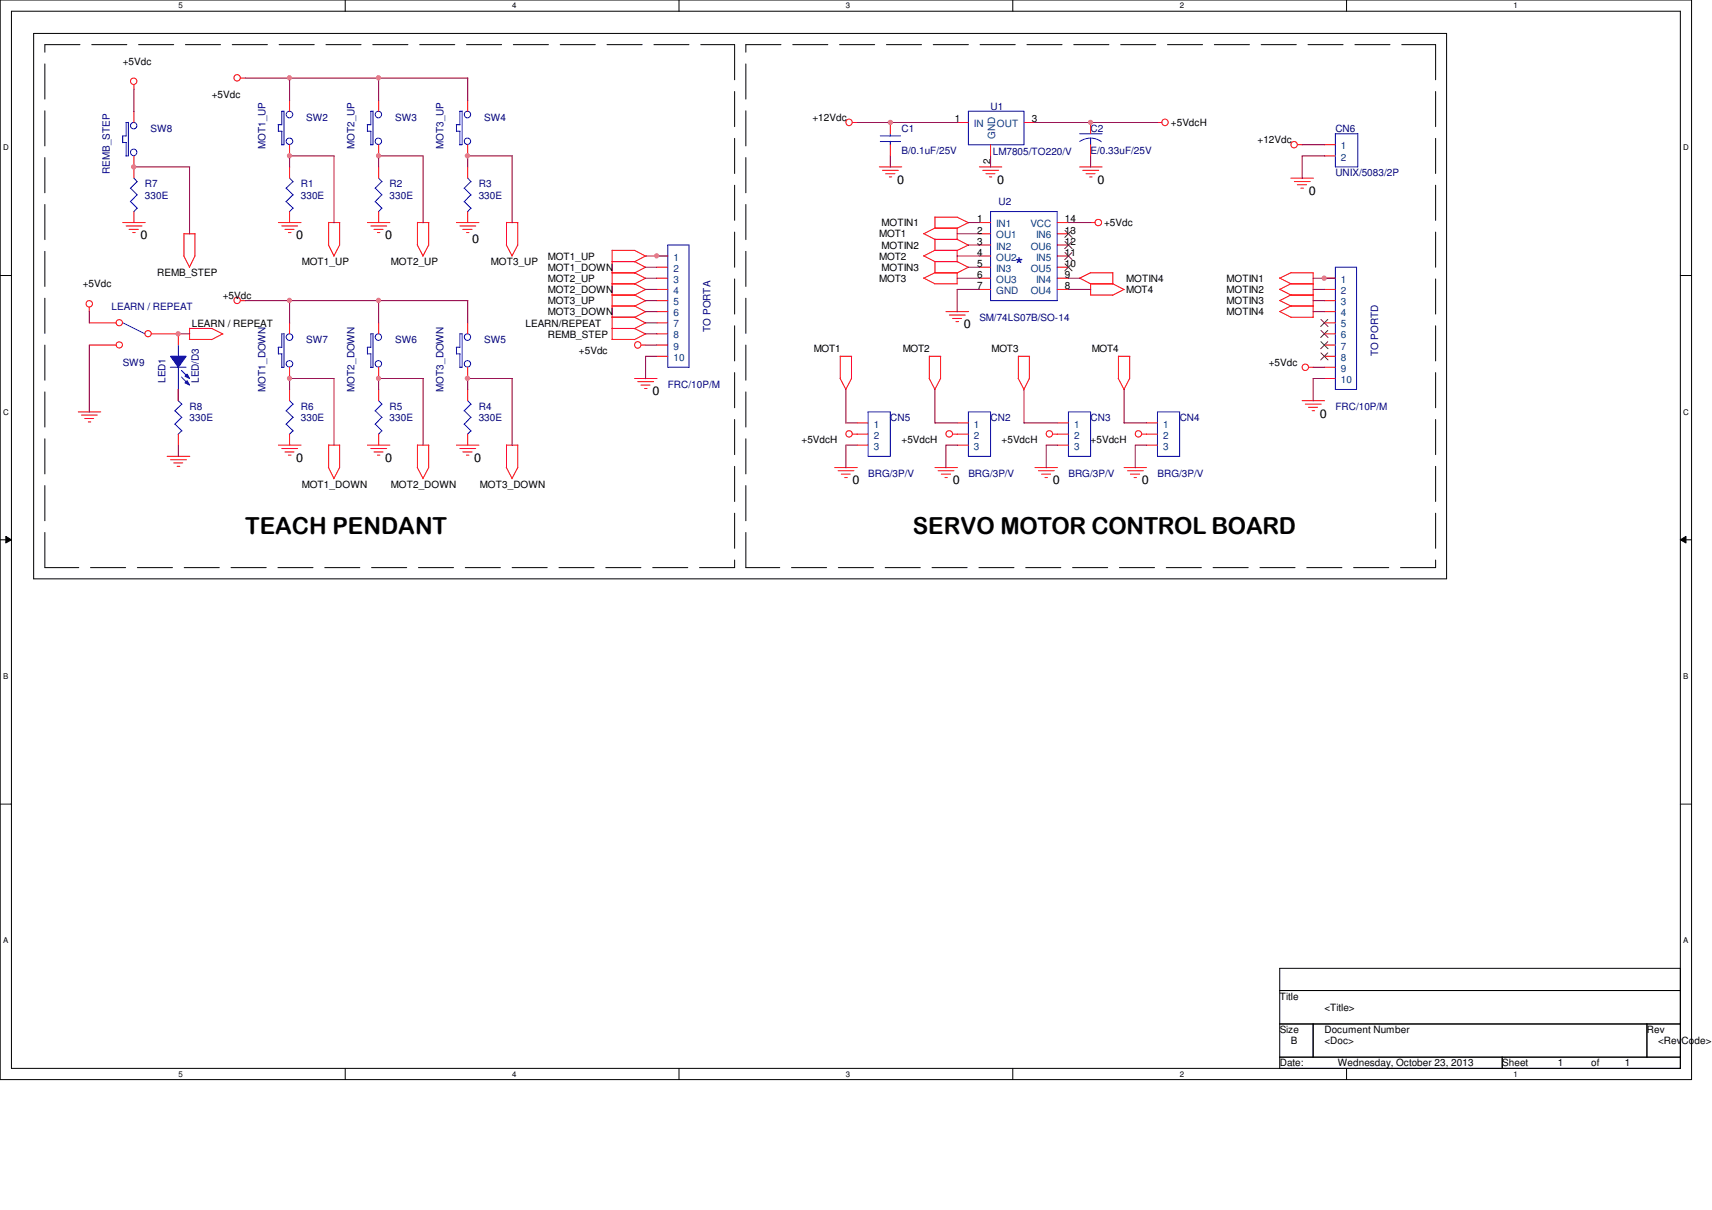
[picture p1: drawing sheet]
<svg xmlns="http://www.w3.org/2000/svg" width="297mm" height="210mm" viewBox="0 0 297 210" stroke-linecap="round" stroke-linejoin="round" font-family="sans-serif">
<path d="M0 0h293.5v187.3h-293.5zM2 1.9h289.5v183.4h-289.5z" fill="none" stroke="#000" stroke-width=".17"/>
<g fill="#fff">
<path d="M30.9 .2h.8v1.5h-.8z"/>
<path d="M30.9 185.5h.8v1.6h-.8z"/>
</g>
<path d="M59.9 0v1.9M59.9 185.3v2" fill="none" stroke="#000" stroke-width=".17"/>
<g fill="#fff">
<path d="M88.9 .2h.7v1.5h-.7z"/>
<path d="M88.9 185.5h.7v1.6h-.7z"/>
</g>
<path d="M117.8 0v1.9M117.8 185.3v2" fill="none" stroke="#000" stroke-width=".17"/>
<g fill="#fff">
<path d="M146.8 .2h.7v1.5h-.7z"/>
<path d="M146.8 185.5h.7v1.6h-.7z"/>
</g>
<path d="M175.7 0v1.9M175.7 185.3v2" fill="none" stroke="#000" stroke-width=".17"/>
<g fill="#fff">
<path d="M204.7 .2h.7v1.5h-.7z"/>
<path d="M204.7 185.5h.7v1.6h-.7z"/>
</g>
<path d="M233.6 0v1.9M233.6 185.3v2" fill="none" stroke="#000" stroke-width=".17"/>
<g fill="#fff">
<path d="M262.6 .2h.8v1.5h-.8z"/>
<path d="M262.6 185.5h.8v1.6h-.8z"/>
<path d="M.5 24.8h1v1.6h-1z"/>
<path d="M292.1 24.8h.9v1.6h-.9z"/>
<path d="M.5 70.7h1v1.5h-1z"/>
<path d="M292.1 70.7h.9v1.5h-.9z"/>
</g>
<path d="M0 47.8h2M291.5 47.8h2" fill="none" stroke="#000" stroke-width=".17"/>
<g fill="#fff">
<path d="M.5 116.5h.9v1.6h-.9z"/>
<path d="M292.1 116.5h.8v1.6h-.8z"/>
</g>
<path d="M0 93.6h2M1 93l1 .6-1 .6zM291.5 93.6l1-.6v1.2zM291.5 93.6h2" fill="none" stroke="#000" stroke-width=".17"/>
<path d="M1 93l1 .6-1 .6zM291.5 93.6l1-.6v1.2z" fill="#000"/>
<g fill="#fff">
<path d="M.5 162.4h.9v1.5h-.9z"/>
<path d="M292.1 162.4h.8v1.5h-.8z"/>
</g>
<path d="M5.8 5.8h245.2v94.6h-245.2zM0 139.5h2M291.5 139.5h2M222 168h69.5v17.3h-69.5zM222 171.8h69.5M222 177.6h69.5M227.8 177.6v5.8M285.7 177.6v5.8M222 183.4h69.5M260.6 183.4v1.9" fill="none" stroke="#000" stroke-width=".17"/>
<path d="M7.8 7.7h119.7M127.5 7.7v90.8M129.4 7.7h119.7M249.1 7.7v90.8M7.8 98.5v-90.8M127.5 98.5h-119.7M129.4 98.5v-90.8M249.1 98.5h-119.7" fill="none" stroke="#000" stroke-width=".17" stroke-dasharray="6.1 2"/>
<g fill="none" stroke="#f00" stroke-width=".17">
<path d="M23.2 14.7v.8M23.2 19.3v2M41.7 13.5h.9M50.2 17.4v1.9M65.7 17.4v1.9M21.3 38.6h3.9M21.9 39.2h2.7M22.4 39.8h1.6M23.2 27.1v3.8M23.2 36.7v1.9M48.3 38.6h3.9M48.9 39.2h2.7"/>
<path d="M49.4 39.8h1.6M50.2 25.1v2M63.8 38.6h3.8M64.3 39.2h2.8M64.9 39.8h1.6M65.7 25.1v2M79.2 38.6h3.9M79.8 39.2h2.7M80.3 39.8h1.6M81.1 29v1.9M81.1 36.7v1.9M147.9 21.3h.9"/>
<path d="M152.6 29h3.9M153.1 29.5h2.8M153.7 30.1h1.6M154.3 30.7h.4M166.1 21.3h1.9M169.9 29h3.9M170.5 29.5h2.8M171.1 30.1h1.5M171.7 30.7h.4M171.9 25.1v2M177.7 21.3h1.9M187.3 29h3.9"/>
<path d="M187.9 29.5h2.7M188.4 30.1h1.6M189.1 30.7h.4M189.2 38.6h.8M189.2 21.3v1.9M189.2 25.1v2M200.8 21.3h.8M224 30.9h3.9M224.6 31.5h2.7M225.1 32h1.6M225.1 25.1h.9M225.7 32.6h.4"/>
<path d="M229.8 25.1h1.9M229.8 27.1h1.9M15.5 53.3v.8M15.5 59.9h4.6M15.5 56h4.6M23 40.3h.4M26.3 57.9h4.6M41.7 52.2h.9M50 40.3h.5M50.2 56v1.9M65.5 40.3h.4M65.7 56v1.9"/>
<path d="M80.9 40.3h.5M111.2 59.9h.9M164.1 54.1h4M164.7 54.7h2.8M165.3 55.2h1.5M165.9 55.8h.4M229.8 52.2h1.9M229.8 59.9h1.9M229.8 54.1h1.9M229.8 57.9h1.9M229.8 56h1.9M229.8 48.3h1.9"/>
<path d="M229.8 50.2h1.9M13.6 71.5h3.9M14.1 72h2.8M14.7 72.6h1.6M15.3 73.2h.4M29 79.2h3.9M29.6 79.8h2.7M30.9 67.6v1.9M30.9 75.3v1.9M48.3 77.2h3.9M48.9 77.8h2.7M49.4 78.4h1.6"/>
<path d="M50 79h.5M50.2 63.7v2M50.2 67.6v1.9M50.2 75.3v1.9M63.8 77.2h3.8M64.3 77.8h2.8M64.9 78.4h1.6M65.5 79h.4M65.7 63.7v2M79.2 77.2h3.9M79.8 77.8h2.7M80.3 78.4h1.6"/>
<path d="M80.9 79h.5M81.1 67.6v1.9M81.1 75.3v1.9M110.1 65.7h3.9M110.7 66.2h2.7M111.2 66.8h1.6M111.8 67.4h.5M147.9 75.3h.9M165.3 75.3h.8M182.7 75.3h2.7M183.4 77.2h2M183.4 73.4h2"/>
<path d="M198.1 75.3h2.7M198.9 77.2h1.9M198.9 73.4h1.9M225.9 69.5h3.9M226.5 70.1h2.7M227 70.7h1.6M227.1 63.7h.8M227.7 71.2h.4M229.8 65.7h1.9M229.8 63.7h1.9M229.8 61.8h1.9M30.1 80.3h1.6"/>
<path d="M30.7 80.9h.5M144.8 81.1h4M145.4 81.7h2.8M146 82.3h1.5M146.6 82.8h.4M162.2 81.1h3.9M162.8 81.7h2.7M163.3 82.3h1.6M164 82.8h.4M179.6 81.1h3.9M180.2 81.7h2.7M180.7 82.3h1.6"/>
<path d="M181.3 82.8h.4M195 81.1h3.9M195.6 81.7h2.8M196.1 82.3h1.6M196.8 82.8h.4"/>
<circle cx="23.2" cy="14.1" r=".56"/>
<circle cx="41.1" cy="13.5" r=".56"/>
<circle cx="147.3" cy="21.2" r=".56"/>
<circle cx="190.6" cy="38.6" r=".56"/>
<circle cx="202.1" cy="21.2" r=".56"/>
<circle cx="224.5" cy="25.1" r=".56"/>
<circle cx="15.5" cy="52.7" r=".56"/>
<circle cx="20.7" cy="56" r=".55"/>
<circle cx="20.7" cy="59.8" r=".55"/>
<circle cx="25.7" cy="57.9" r=".55"/>
<circle cx="41.1" cy="52.1" r=".56"/>
<circle cx="110.6" cy="59.8" r=".56"/>
<circle cx="147.3" cy="75.3" r=".56"/>
<circle cx="164.7" cy="75.3" r=".56"/>
<circle cx="182.1" cy="75.3" r=".56"/>
<circle cx="197.5" cy="75.3" r=".56"/>
<circle cx="226.5" cy="63.7" r=".56"/>
</g>
<g fill="none" stroke="#00f" stroke-width=".17">
<path d="M48.8 19.3h.5M48.9 19.3v2.4M49.3 19.3v5.8h-.5M64.3 19.3h.4M64.3 19.3v2.4M64.7 19.3v5.8h-.4M168 19.3h9.7v5.8h-9.7zM21.2 23.6h.7M21.3 23.6v1.2M21.3 24.7h.6M21.9 24.7v2.4M22.3 21.2v5.9h-.5"/>
<path d="M22.3 21.3h-.5l.1 2.3M22.6 32.6l1.2 1.2M22.6 35l1.2 1.2M23.2 30.9l.6 .6M23.8 31.5l-1.2 1.2M23.8 33.8l-1.2 1.2M23.8 36.1l-.6 .6M48.3 22.8h.6M48.9 22.8v2.3M48.9 21.6h-.6v1.2M63.7 21.6h.6M63.8 21.6v1.2"/>
<path d="M63.8 22.8h.6M64.3 22.8v2.3M80.6 32.6l1.1 1.2M80.6 35l1.1 1.2M81.1 30.9l.6 .6M81.7 31.5l-1.2 1.2M81.7 33.8l-1.2 1.2M81.7 36.1l-.6 .6M187.3 23.2h3.9M189.2 24l1.2 .2 .7 .4M189.2 24l-.8 .1-1.1 .5M189.2 24v1.1"/>
<path d="M231.7 23.2h3.9v5.8h-3.9zM21.2 56l3.9 1.9M30.9 59.9v1.9M48.8 57.9h.5M48.9 57.9v2.4M49.3 57.9v5.8h-.5M64.3 57.9h.4M64.3 57.9v2.4M64.7 57.9v5.8h-.4M231.7 46.4h3.7v21.2h-3.7zM29.5 63.7h2.8M30.3 71.2l1.3 1.2"/>
<path d="M30.3 73.6l1.3 1.2M30.9 69.5l.7 .6M30.9 63.7v3.9M31.5 70.1l-1.2 1.2M31.5 72.4l-1.2 1.2M31.5 74.7l-.6 .7M48.3 61.4h.6M48.9 60.2h-.6v1.2M48.9 61.4v2.4M49.7 71.2l1.2 1.2M49.7 73.6l1.2 1.2M50.2 69.5l.7 .6"/>
<path d="M50.8 70.1l-1.2 1.2M50.8 72.4l-1.2 1.2M50.8 74.7l-.6 .7M63.7 60.2h.6M63.8 60.2v1.2M63.8 61.4h.6M64.3 61.4v2.4M80.6 71.2l1.1 1.2M80.6 73.6l1.1 1.2M81.1 69.5l.6 .6M81.7 70.1l-1.2 1.2M81.7 72.4l-1.2 1.2"/>
<path d="M81.7 74.7l-.6 .7M185.4 71.5h3.8v7.7h-3.8zM200.8 71.5h3.9v7.7h-3.9z"/>
<circle cx="50.2" cy="19.9" r=".57"/>
<circle cx="65.6" cy="19.9" r=".56"/>
<circle cx="23.2" cy="26.4" r=".56"/>
<circle cx="23.2" cy="21.8" r=".56"/>
<circle cx="50.2" cy="24.5" r=".56"/>
<circle cx="65.6" cy="24.5" r=".56"/>
<circle cx="50.2" cy="58.5" r=".57"/>
<circle cx="65.6" cy="58.5" r=".56"/>
<circle cx="50.2" cy="63.1" r=".56"/>
<circle cx="65.6" cy="63.1" r=".56"/>
</g>
<path d="M229.2 55.4l1.2 1.2M229.2 57.3l1.2 1.2M229.2 59.3l1.2 1.2M230.4 55.4l-1.3 1.2M230.4 57.3l-1.3 1.2M230.4 59.3l-1.3 1.2M229.2 61.2l1.2 1.2M230.4 61.2l-1.3 1.2" fill="none" stroke="#804000" stroke-width=".17"/>
<path d="M29.6 61.8h2.7l-1.4 1.9z" fill-rule="evenodd" fill="#00f"/>
<path d="M29.6 61.8h2.7l-1.4 1.9z" fill="none" stroke="#00f" stroke-width=".17"/>
<path d="M32.5 66l.4 .8-.8-.4z" fill-rule="evenodd" fill="#00f"/>
<path d="M32.5 66l.4 .8-.8-.4z" fill="none" stroke="#00f" stroke-width=".17"/>
<path d="M32.5 64.9l.4 .8-.8-.4z" fill-rule="evenodd" fill="#00f"/>
<g fill="none" stroke="#00f" stroke-width=".17">
<path d="M79.8 19.3h.4M79.8 19.3v2.4M80.2 19.3v5.8h-.4M49.7 32.6l1.2 1.2M49.7 35l1.2 1.2M50.2 30.9l.7 .6M50.8 31.5l-1.2 1.2M50.8 33.8l-1.2 1.2M50.8 36.1l-.6 .6M65.1 32.6l1.2 1.2M65.1 35l1.2 1.2M65.7 30.9l.6 .6"/>
<path d="M66.2 31.5l-1.1 1.2M66.2 33.8l-1.1 1.2M66.2 36.1l-.5 .6M79.2 21.6h.6M79.2 21.6v1.2M79.2 22.8h.6M79.8 22.8v2.3M152.7 24.6h3.5M152.7 23.6h3.5M154.5 23.2v.4M154.5 24.5v.6M171.9 36.7h11.5v15.5h-11.5z"/>
<path d="M79.8 57.9h.4M79.8 57.9v2.4M80.2 57.9v5.8h-.4M115.9 42.5h3.6v21.2h-3.6zM31.5 64.3l1.2 1.1M31.5 65.4l1.2 1.2M32.5 64.9l.4 .8-.8-.4zM65.1 71.2l1.2 1.2M65.1 73.6l1.2 1.2M65.7 69.5l.6 .6M66.2 70.1l-1.1 1.2M66.2 72.4l-1.1 1.2"/>
<path d="M66.2 74.7l-.5 .7M79.2 60.2h.6M79.2 60.2v1.2M79.2 61.4h.6M79.8 61.4v2.4M150.6 71.5h3.9v7.7h-3.9zM168 71.5h3.9v7.7h-3.9z"/>
<circle cx="81.1" cy="19.9" r=".56"/>
<circle cx="81.1" cy="24.5" r=".56"/>
<circle cx="81.1" cy="58.5" r=".56"/>
<circle cx="81.1" cy="63.1" r=".56"/>
</g>
<g fill="none" stroke="#f00" stroke-width=".17">
<path d="M81.1 17.4v1.9M50.2 29v1.9M50.2 36.7v1.9M57 38.6h2M57 38.6v3.9M58.9 38.6v3.9M65.7 29v1.9M65.7 36.7v1.9M72.4 38.6h2M72.4 38.6v3.9M74.4 38.6v3.9M81.1 25.1v2"/>
<path d="M87.9 38.6h2M87.9 38.6v3.9M89.8 38.6v3.9M154.5 21.3v1.9M154.5 25.1v2M162.2 39.6h3.9M162.2 37.6v2M162.2 37.7h3.9M162.3 39.5l-2 1.1M166.1 37.7l2 1M166.1 39.6v2M168 38.6l-2 1"/>
<path d="M169.9 38.6h2M183.4 38.6h2M30.9 57.9v2M31.9 44.4l1 2M31.9 40.6h2M31.9 40.5v3.9M32.8 58.9h3.9M32.9 56.9v2M32.9 57h3.9M33.8 40.6v3.8M33.8 44.4l-1 2M36.7 57l2 1"/>
<path d="M38.6 57.9l-1.9 1M57 42.5l1 1.9M58.9 42.5l-1 1.9M72.4 42.5l1 1.9M74.4 42.5l-1 1.9M81.1 56v1.9M87.8 42.5l1.1 1.9M89.8 42.5l-1 1.9M106.2 58.9h3.9M106.2 57h3.9M106.2 45.4h3.9M106.2 47.3h3.9"/>
<path d="M106.2 49.2h3.9M106.2 51.2h3.9M106.2 53.1h3.9M106.2 55h3.9M106.2 43.4v15.5M106.2 43.4h3.9M110.1 43.4l2 1M110.1 45.4l2 1M110.1 47.3l2 1M110.1 49.2l2 1M110.1 51.2l2 1M110.1 53.1l2 1"/>
<path d="M110.1 55l2 1M110.1 57l2 1M112 44.4l-1.9 1M112 46.4l-1.9 1M112 48.3l-1.9 1M112 50.2l-1.9 1M112 52.2l-1.9 .9M112 54.1l-1.9 1M112 56l-1.9 1M112 57.9l-1.9 1M114 44.4h1.9M114 46.4h1.9"/>
<path d="M114 48.3h1.9M114 50.2h1.9M114 52.2h1.9M114 54.1h1.9M114 56h1.9M114 57.9h1.9M114 59.9h1.9M160.2 40.5l2 1M160.2 44.4l2 1M160.2 48.2l2 1M162.2 45.4h3.9M162.2 43.4h3.9"/>
<path d="M162.2 47.3h3.9M162.2 49.2h3.9M162.2 41.5h3.9M162.2 41.5v1.9M162.2 45.3v2M162.3 43.4l-2 1M162.3 47.3l-2 1M166.1 41.5l2 1M166.1 45.4l2 1M166.1 43.4v2M166.1 47.3v2M168 42.5l-2 1"/>
<path d="M168 46.4l-2 1M169.9 40.6h2M169.9 42.5h2M169.9 44.4h2M169.9 46.4h2M169.9 48.3h2M169.9 50.2h2M183.4 40.6h2M183.4 42.5h2M183.4 44.4h2M183.4 46.4h2M183.4 48.3h2"/>
<path d="M183.4 50.2h2M187.3 48.2l1.9 1M189.2 49.2h3.9M189.2 51.2h3.9M189.2 47.3h3.9M189.2 49.2v2M189.3 47.3l-2 1M193.1 47.3v2M193.1 49.2l2 1M195 50.2l-2 1M222 48.2l2 1M222 50.2l2 1"/>
<path d="M222 52.1l2 1M222 54l2 1M223.9 49.2h4M223.9 51.2h4M223.9 53.1h4M223.9 55h3.9M224 47.3h3.9M224 47.3l-2 1M224 49.2l-2 1M224 51.1l-2 1.1M224 53l-2 1.1M227.8 47.3v7.8"/>
<path d="M30.9 67.6v1.9M57 77.2h2M57 77.2v3.9M58.9 77.2v4M65.7 67.6v1.9M65.7 75.3v1.9M72.4 77.2h2M72.4 77.2v3.9M74.4 77.2v4M81.1 63.7v2M87.9 77.2h2M87.9 77.2v3.9"/>
<path d="M89.8 77.2v4M114 61.8h1.9M145.7 65.6l1.1 2M145.8 61.8h2M145.8 61.8v3.9M147.7 61.8v3.9M147.7 65.7l-1 1.9M148.7 73.4h1.9M148.7 75.3h1.9M148.7 77.2h1.9M161.2 65.6l1 2M161.2 61.8h2"/>
<path d="M161.2 61.8v3.9M163.2 61.8v3.9M163.2 65.7l-1 1.9M166.1 73.4h1.9M166.1 75.3h1.9M166.1 77.2h1.9M176.7 65.6l1 2M176.7 61.8h1.9M176.7 61.8v3.9M178.6 61.8v3.9M178.6 65.7l-1 1.9M194 65.6l1 2"/>
<path d="M194.1 61.8h1.9M194.1 61.8v3.9M196 61.8v3.9M196 65.7l-1 1.9M57 81.1l1 1.9M58.9 81.1l-1 2M72.4 81.1l1 1.9M74.4 81.1l-1 2M87.8 81.1l1.1 1.9M89.8 81.1l-1 2"/>
</g>
<path d="M184.8 40l1.2 1.2M186 40l-1.3 1.2M184.8 45.8l1.2 1.2M184.8 43.8l1.2 1.2M184.8 41.9l1.2 1.2M186 45.8l-1.3 1.2M186 43.8l-1.3 1.2M186 41.9l-1.3 1.2" fill="none" stroke="#804000" stroke-width=".17"/>
<g fill="none" stroke="#800040" stroke-width=".17">
<path d="M23.2 15.5v3.8M42.5 13.5h38.7M50.2 13.5v3.9M65.7 13.5v3.9M81.1 13.5v3.9M23.2 29h9.7M32.9 29v11.6M58 27.1v11.6M58 27.1h-7.8v1.9M73.4 27.1v11.6M73.4 27.1h-7.7v1.9M88.9 27.1v11.6"/>
<path d="M88.9 27.1h-7.8v1.9M148.7 21.3h17.4M154.5 27.1v1.9M168 38.6h2M171.9 27.1v1.9M179.6 21.3h21.3M185.4 38.6h3.9M189.2 27.1v1.9M225.9 25.1h3.9M229.8 27.1h-3.9v3.8M15.5 54.1v1.9M15.5 59.9v11.6"/>
<path d="M30.9 57.9h2M42.5 52.2h38.7M50.2 52.2v3.8M65.7 52.2v3.8M81.1 52.2v3.8M112 52.2h2M112 57.9h2M112 59.9h2M112 56h2M112 54.1h2M112 50.2h2M112 48.3h2"/>
<path d="M112 46.4h2M112 44.4h3.9M166.1 48.3h3.9M166.1 44.4h3.9M166.1 40.6h3.9M168 46.4h2M168 42.5h2M170 50.2h-3.9v3.9M185.4 50.2h3.9M185.4 48.3h2M227.8 52.2h2M227.8 54.1h2"/>
<path d="M227.8 50.2h2M227.8 48.3h3.9M30.9 67.6v2M30.9 77.2v2M58 65.7v11.6M58 65.7h-7.8v1.9M73.4 65.7v11.6M73.4 65.7h-7.7v1.9M88.9 65.7v11.6M88.9 65.7h-7.8v1.9M114 61.8h-2v3.9M146.8 67.6v5.8"/>
<path d="M146.8 73.4h2M148.8 77.2h-2v4M162.2 73.4h3.9M162.2 67.6v5.8M166.1 77.2h-2v4M177.7 73.4h5.8M177.7 67.6v5.8M183.5 77.2h-2v4M195 73.4h3.9M195 67.6v5.8M198.9 77.2h-1.9v4M227.8 63.7h2"/>
<path d="M229.8 65.7h-2v3.9"/>
</g>
<circle cx="50.2" cy="27" r=".37" fill="#f0f"/>
<circle cx="50.2" cy="27" r=".37" fill="none" stroke="#f0f" stroke-width=".17"/>
<circle cx="65.7" cy="27" r=".37" fill="#f0f"/>
<circle cx="65.7" cy="27" r=".37" fill="none" stroke="#f0f" stroke-width=".17"/>
<circle cx="81.1" cy="27" r=".37" fill="#f0f"/>
<circle cx="81.1" cy="27" r=".37" fill="none" stroke="#f0f" stroke-width=".17"/>
<circle cx="50.2" cy="13.5" r=".38" fill="#f0f"/>
<circle cx="50.2" cy="13.5" r=".38" fill="none" stroke="#f0f" stroke-width=".17"/>
<circle cx="65.7" cy="13.5" r=".38" fill="#f0f"/>
<circle cx="65.7" cy="13.5" r=".38" fill="none" stroke="#f0f" stroke-width=".17"/>
<circle cx="50.2" cy="52.1" r=".38" fill="#f0f"/>
<circle cx="50.2" cy="52.1" r=".38" fill="none" stroke="#f0f" stroke-width=".17"/>
<circle cx="65.7" cy="52.1" r=".38" fill="#f0f"/>
<circle cx="65.7" cy="52.1" r=".38" fill="none" stroke="#f0f" stroke-width=".17"/>
<circle cx="50.2" cy="65.6" r=".37" fill="#f0f"/>
<circle cx="50.2" cy="65.6" r=".37" fill="none" stroke="#f0f" stroke-width=".17"/>
<circle cx="65.7" cy="65.6" r=".37" fill="#f0f"/>
<circle cx="65.7" cy="65.6" r=".37" fill="none" stroke="#f0f" stroke-width=".17"/>
<circle cx="81.1" cy="65.6" r=".37" fill="#f0f"/>
<circle cx="81.1" cy="65.6" r=".37" fill="none" stroke="#f0f" stroke-width=".17"/>
<circle cx="23.2" cy="29" r=".38" fill="#f0f"/>
<circle cx="23.2" cy="29" r=".38" fill="none" stroke="#f0f" stroke-width=".17"/>
<circle cx="30.9" cy="57.9" r=".38" fill="#f0f"/>
<circle cx="30.9" cy="57.9" r=".38" fill="none" stroke="#f0f" stroke-width=".17"/>
<circle cx="113.9" cy="44.4" r=".37" fill="#f0f"/>
<circle cx="113.9" cy="44.4" r=".37" fill="none" stroke="#f0f" stroke-width=".17"/>
<circle cx="229.7" cy="48.3" r=".38" fill="#f0f"/>
<circle cx="229.7" cy="48.3" r=".38" fill="none" stroke="#f0f" stroke-width=".17"/>
<circle cx="189.2" cy="21.2" r=".37" fill="#f0f"/>
<circle cx="189.2" cy="21.2" r=".37" fill="none" stroke="#f0f" stroke-width=".17"/>
<circle cx="154.5" cy="21.2" r=".37" fill="#f0f"/>
<circle cx="154.5" cy="21.2" r=".37" fill="none" stroke="#f0f" stroke-width=".17"/>
<g font-size="4.1">
<text x="42.5" y="92.7">TEACH PENDANT</text>
<text x="158.4" y="92.7">SERVO MOTOR CONTROL BOARD</text>
</g>
<text font-size="2.5" fill="#00f" x="176.1" y="46.1">*</text>
<g font-size="2.1">
<text x="155.7" y="31.9">0</text>
<text x="173" y="31.9">0</text>
<text x="190.4" y="31.9">0</text>
<text x="227.1" y="33.8">0</text>
<text x="24.4" y="41.5">0</text>
<text x="51.4" y="41.5">0</text>
<text x="66.8" y="41.5">0</text>
<text x="81.9" y="42.1">0</text>
<text x="167.2" y="57">0</text>
<text x="113.2" y="68.6">0</text>
<text x="229" y="72.4">0</text>
<text x="51.4" y="80.1">0</text>
<text x="66.8" y="80.1">0</text>
<text x="82.3" y="80.1">0</text>
<text x="147.9" y="84">0</text>
<text x="165.3" y="84">0</text>
<text x="182.7" y="84">0</text>
<text x="198.1" y="84">0</text>
</g>
<g font-size="1.7">
<text x="21.3" y="11.3">+5Vdc</text>
<text x="36.7" y="17.1">+5Vdc</text>
<text x="141" y="20.9">+12Vdc</text>
<text x="165.7" y="21.2">1</text>
<text x="179" y="21.2">3</text>
<text x="203.2" y="21.9">+5VdcH</text>
<text x="171.8" y="28.5" transform="rotate(-90 171.8 28.5)">2</text>
<text x="218.2" y="24.8">+12Vdc</text>
<text x="152.6" y="41.2">MOT1</text>
<text x="152.9" y="39.3">MOTIN1</text>
<text x="169.5" y="38.6">1</text>
<text x="169.5" y="40.5">2</text>
<text x="184.8" y="40.5">13</text>
<text x="184.8" y="38.6">14</text>
<text x="191.6" y="39.3">+5Vdc</text>
<text x="27.3" y="48">REMB_STEP</text>
<text x="52.4" y="46">MOT1_UP</text>
<text x="67.8" y="46">MOT2_UP</text>
<text x="85.2" y="46">MOT3_UP</text>
<text x="95" y="45">MOT1_UP</text>
<text x="95" y="47">MOT1_DOWN</text>
<text x="152.6" y="45">MOT2</text>
<text x="152.9" y="43.1">MOTIN2</text>
<text x="152.9" y="47">MOTIN3</text>
<text x="169.5" y="42.5">3</text>
<text x="169.5" y="44.4">4</text>
<text x="169.5" y="46.3">5</text>
<text x="184.8" y="46.3">10</text>
<text x="184.8" y="44.4">11</text>
<text x="184.8" y="42.5">12</text>
<text x="14.3" y="49.9">+5Vdc</text>
<text x="38.6" y="51.8">+5Vdc</text>
<text x="95" y="48.9">MOT2_UP</text>
<text x="95" y="50.8">MOT2_DOWN</text>
<text x="95" y="52.8">MOT3_UP</text>
<text x="152.6" y="48.9">MOT3</text>
<text x="169.5" y="48.2">6</text>
<text x="169.5" y="50.2">7</text>
<text x="184.8" y="50.2">8</text>
<text x="184.8" y="48.2">9</text>
<text x="195.4" y="48.9">MOTIN4</text>
<text x="195.4" y="50.8">MOT4</text>
<text x="212.8" y="48.9">MOTIN1</text>
<text x="212.8" y="50.8">MOTIN2</text>
<text x="212.8" y="52.8">MOTIN3</text>
<text x="33.3" y="56.6">LEARN / REPEAT</text>
<text x="91.2" y="56.6">LEARN/REPEAT</text>
<text x="95" y="54.7">MOT3_DOWN</text>
<text x="95" y="58.6">REMB_STEP</text>
<text x="212.8" y="54.7">MOTIN4</text>
<text x="100.5" y="61.5">+5Vdc</text>
<text x="141.2" y="61.1">MOT1</text>
<text x="156.6" y="61.1">MOT2</text>
<text x="172" y="61.1">MOT3</text>
<text x="189.4" y="61.1">MOT4</text>
<text x="220.1" y="63.4">+5Vdc</text>
<text x="139.1" y="76.9">+5VdcH</text>
<text x="156.4" y="76.9">+5VdcH</text>
<text x="173.8" y="76.9">+5VdcH</text>
<text x="189.2" y="76.9">+5VdcH</text>
<text x="52.4" y="84.6">MOT1_DOWN</text>
<text x="67.8" y="84.6">MOT2_DOWN</text>
<text x="83.3" y="84.6">MOT3_DOWN</text>
<text x="222" y="173.4">Title</text>
<text x="222" y="179.2">Size</text>
<text x="229.8" y="179.2">Document Number</text>
<text x="229.8" y="175.3">&lt;Title&gt;</text>
<text x="285.7" y="179.2">Rev</text>
<text x="222" y="185">Date:</text>
<text x="224" y="181.1">B</text>
<text x="229.8" y="181.1">&lt;Doc&gt;</text>
<text x="232.1" y="185">Wednesday, October 23, 2013</text>
<text x="260.6" y="185">Sheet</text>
<text x="270.3" y="185">1</text>
<text x="276.1" y="185">of</text>
<text x="281.9" y="185">1</text>
<text x="287.7" y="181.1">&lt;RevCode&gt;</text>
</g>
<g font-size="1.7" fill="#000080">
<text x="26.1" y="22.9">SW8</text>
<text x="53.1" y="20.9">SW2</text>
<text x="68.6" y="20.9">SW3</text>
<text x="84" y="20.9">SW4</text>
<text x="156.4" y="22.9">C1</text>
<text x="171.9" y="19">U1</text>
<text x="189.2" y="22.9">C2</text>
<text x="231.7" y="22.9">CN6</text>
<text x="46.1" y="25.9" transform="rotate(-90 46.1 25.9)">MOT1_UP</text>
<text x="61.5" y="25.9" transform="rotate(-90 61.5 25.9)">MOT2_UP</text>
<text x="77" y="25.9" transform="rotate(-90 77 25.9)">MOT3_UP</text>
<text x="156.4" y="26.7">B/0.1uF/25V</text>
<text x="172.3" y="26.9">LM7805/TO220/V</text>
<text x="189.2" y="26.7">E/0.33uF/25V</text>
<text x="19" y="30.1" transform="rotate(-90 19 30.1)">REMB_STEP</text>
<text x="25.1" y="32.5">R7</text>
<text x="25.1" y="34.5">330E</text>
<text x="52.2" y="32.5">R1</text>
<text x="52.2" y="34.5">330E</text>
<text x="67.6" y="32.5">R2</text>
<text x="67.6" y="34.5">330E</text>
<text x="83.1" y="32.5">R3</text>
<text x="83.1" y="34.5">330E</text>
<text x="173.2" y="35.6">U2</text>
<text x="231.7" y="30.6">UNIX/5083/2P</text>
<text x="19.3" y="53.8">LEARN / REPEAT</text>
<text x="53.1" y="59.5">SW7</text>
<text x="68.6" y="59.5">SW6</text>
<text x="84" y="59.5">SW5</text>
<text x="123.3" y="57.5" transform="rotate(-90 123.3 57.5)">TO PORTA</text>
<text x="169.9" y="55.7">SM/74LS07B/SO-14</text>
<text x="21.3" y="63.4">SW9</text>
<text x="239.1" y="61.8" transform="rotate(-90 239.1 61.8)">TO PORTD</text>
<text x="28.7" y="66.4" transform="rotate(-90 28.7 66.4)">LED1</text>
<text x="32.9" y="71.1">R8</text>
<text x="34.5" y="66.4" transform="rotate(-90 34.5 66.4)">LED/D3</text>
<text x="46.1" y="68" transform="rotate(-90 46.1 68)">MOT1_DOWN</text>
<text x="52.2" y="71.1">R6</text>
<text x="61.5" y="68" transform="rotate(-90 61.5 68)">MOT2_DOWN</text>
<text x="67.6" y="71.1">R5</text>
<text x="77" y="68" transform="rotate(-90 77 68)">MOT3_DOWN</text>
<text x="83.1" y="71.1">R4</text>
<text x="115.9" y="67.3">FRC/10P/M</text>
<text x="231.7" y="71.1">FRC/10P/M</text>
<text x="32.9" y="73.1">330E</text>
<text x="52.2" y="73.1">330E</text>
<text x="67.6" y="73.1">330E</text>
<text x="83.1" y="73.1">330E</text>
<text x="154.5" y="73.1">CN5</text>
<text x="171.9" y="73.1">CN2</text>
<text x="189.2" y="73.1">CN3</text>
<text x="204.7" y="73.1">CN4</text>
<text x="150.6" y="82.7">BRG/3P/V</text>
<text x="168" y="82.7">BRG/3P/V</text>
<text x="185.4" y="82.7">BRG/3P/V</text>
<text x="200.8" y="82.7">BRG/3P/V</text>
</g>
<g font-size="1.7" fill="#004080">
<text x="169" y="22.1">IN</text>
<text x="173" y="22.1">OUT</text>
<text x="172.7" y="24.1" transform="rotate(-90 172.7 24.1)">GND</text>
<text x="232.7" y="25.9">1</text>
<text x="232.7" y="27.9">2</text>
<text x="172.8" y="39.4">IN1</text>
<text x="172.8" y="41.4">OU1</text>
<text x="178.8" y="39.4">VCC</text>
<text x="179.8" y="41.4">IN6</text>
<text x="116.8" y="45.2">1</text>
<text x="116.8" y="47.2">2</text>
<text x="172.8" y="43.3">IN2</text>
<text x="172.8" y="45.2">OU2</text>
<text x="172.8" y="47.2">IN3</text>
<text x="178.9" y="47.2">OU5</text>
<text x="178.9" y="43.3">OU6</text>
<text x="179.8" y="45.2">IN5</text>
<text x="116.8" y="49.1">3</text>
<text x="116.8" y="51">4</text>
<text x="116.8" y="53">5</text>
<text x="172.8" y="49.1">OU3</text>
<text x="172.8" y="51">GND</text>
<text x="178.9" y="51">OU4</text>
<text x="179.8" y="49.1">IN4</text>
<text x="232.7" y="49.1">1</text>
<text x="232.7" y="51">2</text>
<text x="232.7" y="53">3</text>
<text x="116.8" y="54.9">6</text>
<text x="116.8" y="56.8">7</text>
<text x="116.8" y="58.7">8</text>
<text x="232.7" y="54.9">4</text>
<text x="232.7" y="56.8">5</text>
<text x="232.7" y="58.7">6</text>
<text x="116.8" y="60.7">9</text>
<text x="116.8" y="62.6">10</text>
<text x="232.7" y="60.7">7</text>
<text x="232.7" y="62.6">8</text>
<text x="232.7" y="64.5">9</text>
<text x="232.7" y="66.5">10</text>
<text x="151.6" y="74.2">1</text>
<text x="151.6" y="76.1">2</text>
<text x="169" y="74.2">1</text>
<text x="169" y="76.1">2</text>
<text x="186.3" y="74.2">1</text>
<text x="186.3" y="76.1">2</text>
<text x="201.8" y="74.2">1</text>
<text x="201.8" y="76.1">2</text>
<text x="151.6" y="78">3</text>
<text x="169" y="78">3</text>
<text x="186.3" y="78">3</text>
<text x="201.8" y="78">3</text>
</g>
<g font-size="1.4">
<text x="30.9" y="1.4">5</text>
<text x="88.9" y="1.4">4</text>
<text x="146.8" y="1.4">3</text>
<text x="204.7" y="1.4">2</text>
<text x="262.6" y="1.4">1</text>
<text x=".5" y="26.1">D</text>
<text x="292.1" y="26.1">D</text>
<text x=".5" y="71.9">C</text>
<text x="292.1" y="71.9">C</text>
<text x=".5" y="117.8">B</text>
<text x="292.1" y="117.8">B</text>
<text x=".5" y="163.6">A</text>
<text x="292.1" y="163.6">A</text>
<text x="30.9" y="186.8">5</text>
<text x="88.9" y="186.8">4</text>
<text x="146.8" y="186.8">3</text>
<text x="204.7" y="186.8">2</text>
<text x="262.6" y="186.8">1</text>
</g>
</svg>
